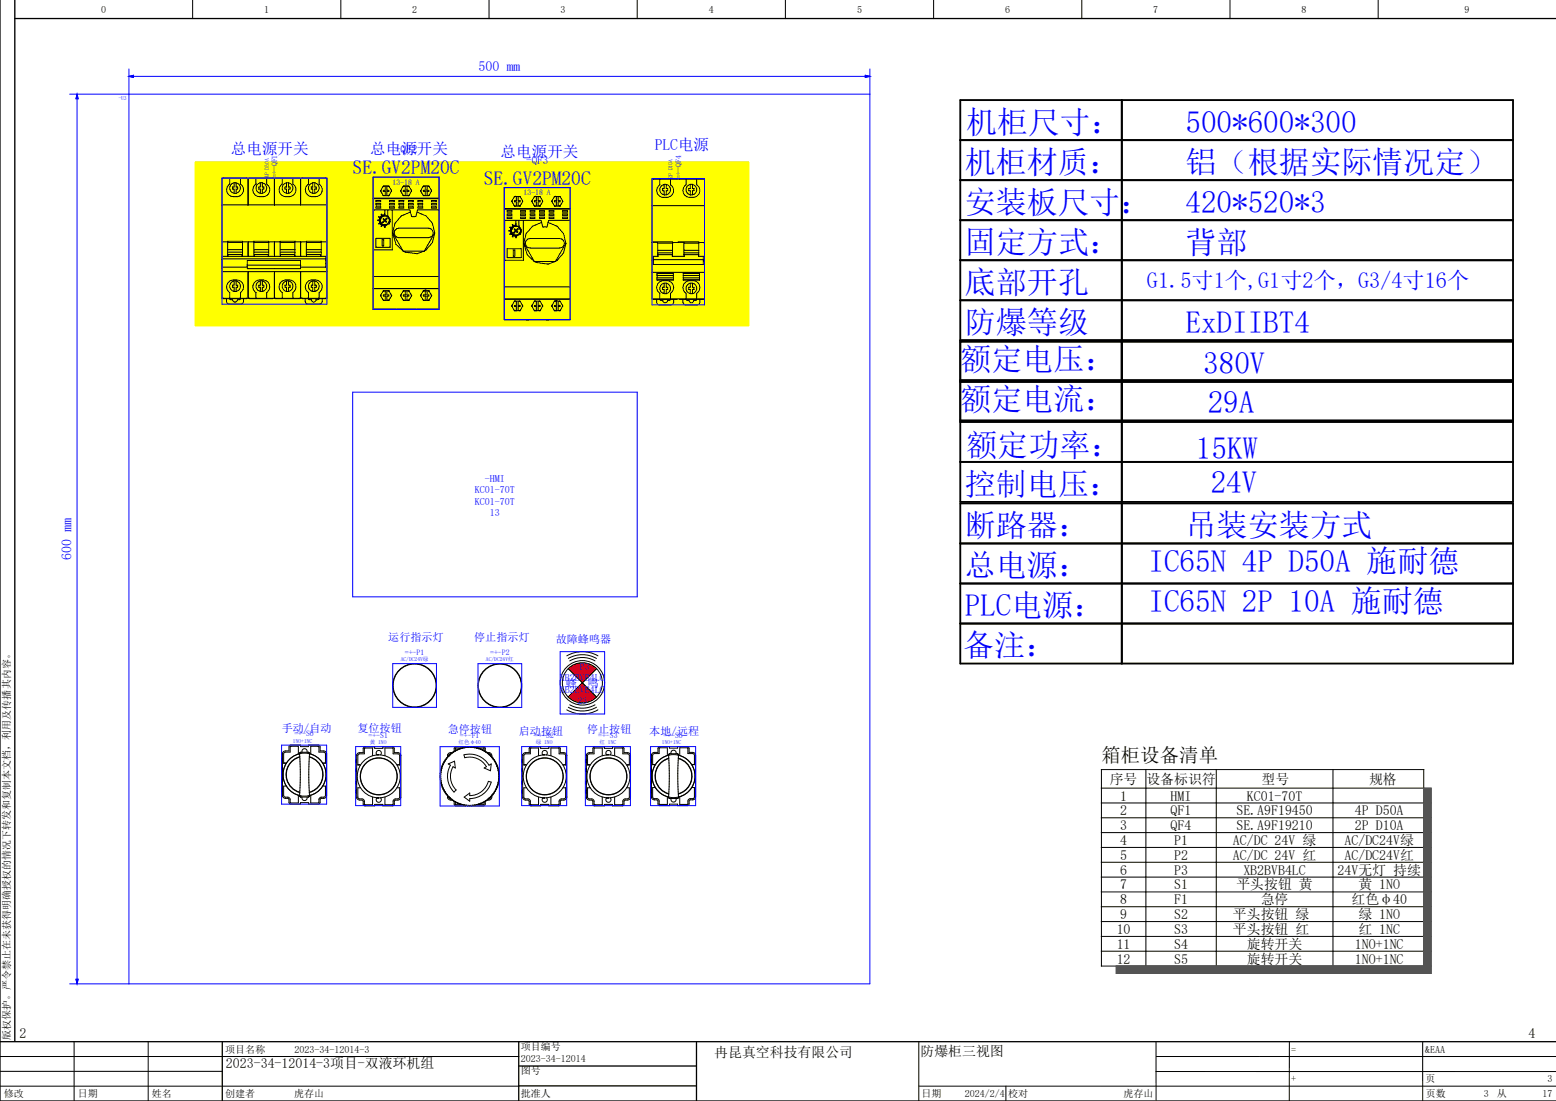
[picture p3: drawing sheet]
<svg xmlns="http://www.w3.org/2000/svg" width="420mm" height="297mm" viewBox="0 0 420 297" stroke-linecap="round" stroke-linejoin="round" font-family="sans-serif">
<g fill="none" stroke="#000" stroke-width=".27">
<path d="M52 0v5M92 0v5M132 0v5M172 0v5M212 0v5M252 0v5M292 0v5M332 0v5M372 0v5M59.9 48.1h28.3v32.3h-28.3zM59.9 55.3h28.3M60.3 48.1h6.3"/>
<path d="M62 48.1v1.6a1.84 1.84 0 0 0-.7 2 1.84 1.84 0 0 0 1.7 1.3 1.97 1.97 0 0 0 2.3-.5 1.97 1.97 0 0 0 .1-2.3l-.5-.5v-1.6M63.2 49.3v1.1h-.4v.6h.4v1.1M63.7 49.3v1.1h.4v.6h-.4v1.1M67 48.1v7.2M67.4 48.1h6.3M69.1 48.1v1.6a1.84 1.84 0 0 0-.8 2 1.84 1.84 0 0 0 1.8 1.3 1.97 1.97 0 0 0 2.2-.5 1.97 1.97 0 0 0 .2-2.3l-.5-.5v-1.6M70.3 49.3v1.1h-.4v.6h.4v1.1M70.8 49.3v1.1h.4v.6h-.4v1.1M74.1 48.1v7.2M74.5 48.1h6.3M76.2 48.1v1.6a1.84 1.84 0 0 0-.8 2 1.84 1.84 0 0 0 1.8 1.3 1.97 1.97 0 0 0 2.2-.5 1.97 1.97 0 0 0 .2-2.3l-.5-.5v-1.6M77.3 49.3v1.1h-.4v.6h.4v1.1"/>
<path d="M77.9 49.3v1.1h.4v.6h-.4v1.1M81.2 48.1v7.2M81.5 48.1h6.4M83.3 48.1v1.6a1.84 1.84 0 0 0-.8 2 1.84 1.84 0 0 0 1.8 1.3 1.97 1.97 0 0 0 2.2-.5 1.97 1.97 0 0 0 .2-2.3l-.6-.5v-1.6M84.4 49.3v1.1h-.4v.6h.4v1.1M85 49.3v1.1h.4v.6h-.4v1.1M100.7 53.6h17.8M100.7 53.5h17.8M100.7 56.6h9.9l.5 1.8h1.1l.5-1.8h5.8M100.8 56.6v10.8h5.1v-10.8M101.5 54.9h1.3v.4h-1.3zM101.5 54.1h1.3v.3h-1.3z"/>
<path d="M101.5 55.8h1.3v.3h-1.3zM102.4 59.4v.1M102.4 59.4h-.4v.1h.4M102.4 59.4h.1M102.4 59.5l.1 .6M102.5 58.8l-.1 .6M102.6 59.5l.6 .9M102.6 58.6l-.3-.2-.1 .2 .3 .2M102.6 58.8l-.1 .1M102.6 58.6l-.1 .2M102.6 59.6l.2 .6 .6 .4M102.8 51.3v.4"/>
<path d="M103.1 58.2l-.5 .4M103.2 58.1l-.1 .1M103.2 58.4l-.6 1 .2-.7 .7-.5h.8l.6 .5M103.2 58.1l-.2-.3h-.1l.2 .4M103.2 58.1h.1M103.3 59.9l.1 .2h-.2zM103.3 58.3h1.1M103.4 52.7l.3 .1M103.5 50.2h1.5l.7 1.3-.7 1.3h-1.5l-.8-1.3zM103.5 52.7l.1 .1M103.5 59l.4 .3 .4-.4 .2 .1-.5 .4 .4 .4-.2 .1-.3-.3-.4 .4-.2-.2 .4-.4-.3-.3zM103.6 50.2h-.1"/>
<path d="M103.7 50.2l-.3 .1M103.8 57.9l-.6 .2M103.8 57.9h.1M103.9 57.9h-.1M103.9 57.9l-1.4 1 .2 1.5M103.9 57.5l-.1 .4M103.9 56.6v1.3M104 50.2v1.1h-.5v.3h.5v1.2M104.5 50.2v1.1h.5v.3h-.5v1.2M104.6 58.4l.6 1M104.7 56.6v1.6l.7 1-.4 1.2M104.7 50.2l.3 .1"/>
<path d="M104.8 50.2h.1M104.9 52.7l-.1 .1M105 52.7h-.1M105 58.8l.2 .6M105 52.7l-.3 .1M105.1 54.9h1.3v.4h-1.3zM105.1 54.1h1.3v.3h-1.3zM105.1 55.8h1.3v.3h-1.3zM105.2 59.4l-.5 .8M105.2 59.4l-.2 .6M105.2 59.8l-1.2 1.1M105.4 59.7l-.4 .7"/>
<path d="M105.6 51.3v.4M107.7 54.9h1.3v.4h-1.3zM107.7 55.8h1.3v.3h-1.3zM107.7 54.1h1.3v.3h-1.3zM108.2 51.3v.4M108.8 52.7l.3 .1M108.9 50.2h1.5l.7 1.3-.7 1.3h-1.5l-.8-1.3zM108.9 52.7l.1 .1M109 50.2l-.1 .1M109.1 50.2l-.3 .1M109.4 50.2v1.1h-.5v.3h.5v1.2M109.9 50.2v1.1h.5v.3h-.5v1.2"/>
<path d="M110.1 50.2l.3 .1M110.2 50.2h.1M110.3 54.9h1.2v.4h-1.2zM110.3 55.8h1.2v.3h-1.2zM110.3 54.1h1.2v.3h-1.2zM110.3 52.7l-.1 .1M110.4 52.7l-.3 .1M110.8 57.2l-2.5 1-1.7 2-.6 2.6M111 51.3v.4M112.6 57.2l2.4 1 1.7 2 .6 2.6M112.8 54.9h1.3v.4h-1.3zM112.8 55.8h1.3v.3h-1.3z"/>
<path d="M112.8 54.1h1.3v.3h-1.3zM113.6 51.3v.4M114.2 52.7l.3 .1M114.3 50.2h1.5l.7 1.3-.7 1.3h-1.5l-.8-1.3zM114.3 52.7l.1 .1M114.4 50.2l-.1 .1M114.5 50.2l-.3 .1M114.8 50.2v1.1h-.5v.3h.5v1.2M115.3 50.2v1.1h.5v.3h-.5v1.2M115.5 50.2l.3 .1M115.6 50.2h.1M115.7 52.7l-.1 .1"/>
<path d="M115.8 52.7h-.1M115.8 52.7l-.3 .1M116.4 51.3v.4M116.5 54.9h1.3v.4h-1.3zM116.5 55.8h1.3v.3h-1.3zM116.5 54.1h1.3v.3h-1.3zM136.1 50.6h17.8v35.6l-17.8 .1zM136.1 56.4h17.8M136.1 56.3h17.8M136.1 59.4h9.9l.5 1.8h1.1l.5-1.8h5.8M136.2 59.4v10.8h5.1v-10.8M136.9 56.9h1.3v.3h-1.3z"/>
<path d="M136.9 57.7h1.3v.4h-1.3zM136.9 58.6h1.3v.3h-1.3zM138.2 54.1v.4M138.8 55.5l.3 .1M138.9 53h1.5l.7 1.3-.7 1.3h-1.5l-.8-1.3zM138.9 55.5l.1 .1M139 53l-.1 .1M139.1 53l-.3 .1M139.3 59.4v1.3M139.4 53v1.1h-.5v.3h.5v1.2M139.9 53v1.1h.5v.3h-.5v1.2M140.1 59.4v1.6l.7 1-.4 1.2"/>
<path d="M140.1 53l.3 .1M140.2 53h.1M140.4 55.5l-.2 .1M140.4 55.5l-.3 .1M140.5 58.6h1.3v.3h-1.3zM140.5 57.7h1.3v.4h-1.3zM140.5 56.9h1.3v.3h-1.3zM141 54.1v.4M143.1 56.9h1.3v.3h-1.3zM143.1 57.7h1.3v.4h-1.3zM143.1 58.6h1.3v.3h-1.3zM143.6 54.1v.4"/>
<path d="M144.2 55.5l.3 .1-.2-.1M144.3 53h1.5l.7 1.3-.7 1.3h-1.5l-.8-1.3zM144.3 53h.2l-.3 .1M144.8 53v1.1h-.5v.3h.5v1.2M145.3 53v1.1h.5v.3h-.5v1.2M145.5 53l.3 .1M145.6 53h.1M145.7 56.9h1.2v.3h-1.2zM145.7 57.7h1.2v.4h-1.2zM145.7 58.6h1.2v.3h-1.2zM145.8 55.5l-.2 .1M145.8 55.5l-.3 .1"/>
<path d="M146.4 54.1v.4M148.2 58.6h1.3v.3h-1.3zM148.2 57.7h1.3v.4h-1.3zM148.2 56.9h1.3v.3h-1.3zM149 54.1v.4M149.6 55.5l.3 .1-.2-.1M149.7 53h1.5l.7 1.3-.7 1.3h-1.5l-.8-1.3zM149.7 53.1l.1-.1-.2 .1M150.2 53v1.1h-.5v.3h.5v1.2M150.7 53v1.1h.5v.3h-.5v1.2M150.9 53l.3 .1M151 53h.1"/>
<path d="M151.1 55.5l-.1 .1M151.2 55.5l-.3 .1M151.8 54.1v.4M151.9 58.6h1.3v.3h-1.3zM151.9 57.7h1.3v.4h-1.3zM151.9 56.9h1.3v.3h-1.3zM176 48.3h14.2v32.3h-14.2zM176 55.5h14.2M176.4 48.3h6.3M178.1 48.3v1.6a1.84 1.84 0 0 0-.8 2 1.84 1.84 0 0 0 1.8 1.3 1.97 1.97 0 0 0 2.2-.5 1.97 1.97 0 0 0 .2-2.3l-.5-.5v-1.6M179.2 49.8v1.1h-.4v.6h.4v1.1M179.8 49.8v1.1h.4v.6h-.4v1.1"/>
<path d="M183.5 48.3h6.3M185.2 48.3v1.6a1.84 1.84 0 0 0-.8 2 1.84 1.84 0 0 0 1.8 1.3 1.97 1.97 0 0 0 2.2-.5 1.97 1.97 0 0 0 .2-2.3l-.5-.5v-1.6M186.3 49.8v1.1h-.4v.6h.4v1.1M186.9 49.8v1.1h.4v.6h-.4v1.1M59.9 73.3h28.3M59.9 70.1h.1M59.9 65.2h1.6M59.9 69.2h28v2.9h-6.8M59.9 69.8h28M59.9 72.1h6.8M61.5 69.2v-4.1h4v4.1M61.5 65.4h4"/>
<path d="M61.5 68h4M61.5 67.4h4M61.5 69.2v-.5h3.8v.5M63.2 75.8v1.1h-.4v.6h.4v1.1M63.7 75.8v1.1h.4v.6h-.4v1.1M65.5 65.2h3M66.7 70.3h14.4v2.2h-14.4zM66.7 71.5h14.4M67 65.2v4M67 72.5h.1M67 73.3v7.1M68.5 69.2v-4.1h4v4.1"/>
<path d="M68.5 65.4h4M68.5 68h4M68.5 67.4h4M68.6 69.2v-.5h3.8v.5M70.3 75.8v1.1h-.4v.6h.4v1.1M70.8 75.8v1.1h.4v.6h-.4v1.1M72.5 65.2h3.1M74.1 65.2v4M74.1 72.5h.1M74.1 73.3v7.1M75.6 69.2v-4.1h4v4.1M75.6 65.4h4"/>
<path d="M75.6 68h4M75.6 67.4h4M75.7 69.2v-.5h3.8v.5M77.3 75.8v1.1h-.4v.6h.4v1.1M77.9 75.8v1.1h.4v.6h-.4v1.1M79.6 65.2h3.1M81.2 65.2v4M81.2 73.3v7.1M82.7 69.2v-4.1h4v4.1M82.7 65.4h4M82.7 68h4M82.7 67.4h4"/>
<path d="M82.8 69.2v-.5h3.7v.5M84.4 75.8v1.1h-.4v.6h.4v1.1M85 75.8v1.1h.4v.6h-.4v1.1M86.7 65.2h1.5M87.9 70.1h.3M100.7 77.9h17.8M100.7 77.8h17.8M100.7 74.6h17.8M101.5 64.3h3.8v2.4h-3.8zM102.5 60.1l-.3 .2 .1 .2 .3-.2M102.5 60.1l.1 .1M102.6 60.2h.1"/>
<path d="M102.6 60.2v.1M102.6 60.3l.1 .1M102.6 60.3l.5 .4M102.7 60.3l.2 .2M102.7 60.4l.4 .3M102.8 60.4l1.3 .4M102.8 79.6v.3M103.1 60.7l-.2 .3 .1 .1 .2-.3M103.1 60.7l.1 .1M103.1 64.7h.5v1.6h-.5zM103.2 60.8l.6 .1M103.3 60.6h1.1"/>
<path d="M103.5 78.4h1.5l.7 1.3-.7 1.3h-1.5l-.8-1.3zM103.6 60.7h.6M103.6 78.4l-.1 .1M103.7 78.4l-.3 .2M103.8 60.9v.4h.2v-.4M103.8 60.9h.2M104 78.4v1.2h-.5v.3h.5v1.1M104.5 78.4v1.2h.5v.3h-.5v1.1M104.7 78.4l.3 .2M104.8 78.4l.1 .1M105 60.4l-1 .5M105.6 79.6v.3"/>
<path d="M106 62.8l.9 3.1 1.9 1.8M106 62.8l2.8 4.9M106.6 62.2l.4-.5 .7-.2h8a1.28 1.28 0 0 1 1.2 1.3 1.28 1.28 0 0 1-1.2 1.3h-8a1.28 1.28 0 0 1-1.1-1.9zM108.2 79.6v.3M108.8 67.7l.6 .3 3.2 .4 1.9-.7M108.8 67.7h5.7M108.9 78.4h1.5l.7 1.3-.7 1.3h-1.5l-.8-1.3zM109 78.4l-.1 .1M109.1 78.4l-.3 .2M109.4 78.4v1.2h-.5v.3h.5v1.1M109.9 78.4v1.2h.5v.3h-.5v1.1M110.1 78.4l.3 .2"/>
<path d="M110.2 78.4l.1 .1M111 79.6v.3M113.6 79.6v.3M114.3 78.4h1.5l.7 1.3-.7 1.3h-1.5l-.8-1.3zM114.4 78.4l-.1 .1M114.5 78.4l-.3 .2M114.8 78.4v1.2h-.5v.3h.5v1.1M115 78.2l-.7 .2M115.3 78.4v1.2h.5v.3h-.5v1.1M115.5 78.4l.3 .2M115.6 78.4l.1 .1M116.4 79.6v.3"/>
<path d="M117.3 62.8l-2.8 4.9M117.3 62.8l-.6 2.6-1.7 2-.5 .3M136.1 77.4h17.8M136.9 67.1h3.8v2.4h-3.8zM137.8 62.2h-.4v.1h.4M137.8 62.2v.1M137.8 62.3l.1 .6M137.8 62v.2M137.9 62.9l-.3 .2 .1 .2 .3-.2M137.9 61.6l-.1 .6M137.9 61.6v.2M137.9 62.9l.1 .1"/>
<path d="M138 61.5l-.1 .1M138 63v.1M138 62.3l.6 .9M138 61.4l-.3-.2-.1 .2 .3 .2M138 61.6l.1 1.6M138 61.4v.1M138 63.1l.5 .4M138 62.4l.2 .6 .6 .4M138.1 63.1l.2 .2M138.2 63.2l1.3 .4M138.5 61l-.5 .4M138.5 63.5l-.2 .3 .1 .1 .2-.3"/>
<path d="M138.5 63.5l.1 .1M138.5 61h.1M138.5 67.5h.5v1.6h-.5zM138.6 60.9l-.1 .1M138.6 61.2l-.6 1 .2-.7 .7-.5h.8l.6 .5M138.6 60.9l-.2-.3h-.1l.2 .4M138.6 60.9h.1M138.6 63.6l.6 .1M138.7 62.7l.1 .2h-.2zM138.7 63.4h1.1M138.7 61.1h1.1M138.8 61.9l.1-.1 .4 .3 .4-.4 .2 .1-.5 .4 .4 .4-.2 .1-.3-.3-.4 .4-.2-.2 .4-.4z"/>
<path d="M139 63.5h.6M139.2 63.7v.4h.2v-.4M139.2 60.7l-.6 .2M139.2 63.7h.1M139.2 60.7h.1M139.3 60.7h-.1M139.3 63.7h.1M139.3 60.7l-1.4 .9M139.3 60.3l-.1 .4M139.3 60.7h.1M139.4 63.7h-.1M140 61.2l.6 1"/>
<path d="M140.4 61.6l.2 .6M140.4 63.2l-1 .5M140.6 62.2l-.5 .8M140.6 62.2l-.2 .6M140.6 62.6l-1.2 1.1M140.8 62.5l-.4 .7M141.4 65.6l.9 3.1 1.9 1.8M141.4 65.6l2.8 4.9M142.4 64.5l.7-.2h8a1.28 1.28 0 0 1 1.2 1.3 1.28 1.28 0 0 1-1.2 1.3h-8a1.28 1.28 0 0 1-1.3-.9 1.28 1.28 0 0 1 .6-1.5zM144.2 70.5l.6 .3 3.2 .4 1.9-.7M144.2 70.5h5.7M146.2 60l-2.5 1-1.7 2-.6 2.6"/>
<path d="M148 60l2.4 1 1.7 2 .6 2.6M152.7 65.6l-2.8 4.9M152.7 65.6l-.6 2.6-1.7 2-.5 .3M176 65.3h5.5v3.9M176 65.4h1.5v3.8M176 70.3h.3M176 73.5h14.2M176.3 70h13.5M177.3 75.5h4.4M177.3 73.7h4.4v1.9h-4.4zM177.3 74.3h4.4M177.3 75h4.4"/>
<path d="M177.3 73.8h4.4M177.5 65.6h4M177.5 67.5h4M177.5 68.2h4M177.6 68.7v.5h-1.3v2.2h13.5v-2.2h-1.3v-.5M179.2 76.4v1.1h-.4v.6h.4v1.1M179.8 76.4v1.1h.4v.6h-.4v1.1M181.5 68.7v.5h3.2v-.5M181.5 65.4l7.1-.1v3.9M181.5 68.7h-4M183.1 65.4h1.5v3.8M184.4 75.5h4.4"/>
<path d="M184.4 73.7h4.4v1.9h-4.4zM184.4 74.3h4.4M184.4 75h4.4M184.4 73.8h4.4M184.6 65.6h4M184.6 67.5h4M184.6 68.2h4M186.3 76.4v1.1h-.4v.6h.4v1.1M186.9 76.4v1.1h.4v.6h-.4v1.1M188.6 68.7h-4M188.6 65.4h1.6M189.8 70.3h.4"/>
<path d="M60.3 80.4h6.3M61.1 80.6v.6a.8 .8 0 0 0 .8 .8h3a.8 .8 0 0 0 .8-.8v-.6M62 80.6l.2 .2h.6a.64 .64 0 0 0 .6 .7 .64 .64 0 0 0 .7-.7h.6l.2-.2M62 80.4v-1.5a1.84 1.84 0 0 1-.7-2.1 1.84 1.84 0 0 1 1.7-1.3 1.97 1.97 0 0 1 2.3 .7 1.97 1.97 0 0 1 0 2.4l-.4 .3v1.5M67.4 80.4h6.3M69.1 80.4v-1.5a1.84 1.84 0 0 1-.8-2.1 1.84 1.84 0 0 1 1.8-1.3 1.97 1.97 0 0 1 2.3 .7 1.97 1.97 0 0 1 0 2.4l-.4 .3v1.5M74.5 80.4h6.3M76.2 80.4v-1.5a1.84 1.84 0 0 1-.8-2.1 1.84 1.84 0 0 1 1.8-1.3 1.97 1.97 0 0 1 2.3 .7 1.97 1.97 0 0 1-.1 2.4l-.3 .3v1.5M81.5 80.4h6.4M82.4 80.6v.6a.8 .8 0 0 0 .8 .8h3a.8 .8 0 0 0 .8-.8v-.6M83.2 80.6l.2 .2h.6a.64 .64 0 0 0 .7 .7 .64 .64 0 0 0 .6-.7h.6l.3-.2M83.3 80.4v-1.5a1.84 1.84 0 0 1-.8-2.1 1.84 1.84 0 0 1 1.8-1.3 1.97 1.97 0 0 1 2.2 .7 1.97 1.97 0 0 1 0 2.4l-.4 .3v1.5"/>
<path d="M100.7 83.4h17.8M103.4 80.9l.3 .1M103.5 81h.1M105 80.9l-.2 .1M105 80.9l-.3 .1M106.6 83.5h-5.9v-35.7h17.8v35.7h-5.9M106.6 83.4h.6M107.2 83.5h4.8M108.8 80.9l.3 .1M108.9 81h.1M110.4 80.9l-.2 .1M110.4 80.9l-.3 .1"/>
<path d="M112 83.4h.6M114.2 80.9l.3 .1M114.3 81h.1M115.7 81h-.1M115.8 80.9l-.3 .1M136.1 80.6h17.8M136.1 80.7h17.8M138.2 82.4v.3M138.8 83.7l.3 .1M138.9 81.2h1.5l.7 1.3-.7 1.3h-1.5l-.8-1.3zM138.9 81.3h.1M138.9 83.8h.1"/>
<path d="M139 81.2l-.1 .1M139.1 81.2l-.3 .2M139.4 81.2v1.2h-.5v.3h.5v1.1M139.9 81.2v1.2h.5v.3h-.5v1.1M140.1 81.2l.3 .2M140.2 81.2l.1 .1M140.3 83.8h-.1M140.4 83.7l-.1 .1M140.4 83.7l-.3 .1M141 82.4v.3M142 86.2h.6M143.6 82.4v.3"/>
<path d="M144.2 83.7l.3 .1h-.2M144.3 81.2h1.5l.7 1.3-.7 1.3h-1.5l-.8-1.3zM144.3 81.3h.1M144.3 81.3l.2-.1-.3 .2M144.8 81.2v1.2h-.5v.3h.5v1.1M145.3 81.2v1.2h.5v.3h-.5v1.1M145.5 81.2l.3 .2M145.6 81.2l.1 .1M145.7 83.8h-.1M145.8 83.7l-.1 .1M145.8 83.7l-.3 .1M146.4 82.4v.3"/>
<path d="M147.4 86.2h.6M149 82.4v.3M149.6 83.7l.3 .1h-.2M149.7 81.2h1.5l.7 1.3-.7 1.3h-1.5l-.8-1.3zM149.7 81.3l.2-.1-.3 .2M150.2 81.2v1.2h-.5v.3h.5v1.1M150.4 81l-.7 .2M150.7 81.2v1.2h.5v.3h-.5v1.1M150.9 81.2l.3 .2M151 81.2l.1 .1M151.1 83.8h-.1M151.2 83.7l-.1 .1"/>
<path d="M151.2 83.7l-.3 .1M151.8 82.4v.3M176.4 80.6h6.3M177.2 80.8v.6a.8 .8 0 0 0 .8 .8h3a.8 .8 0 0 0 .8-.8v-.6M178.1 80.8l.2 .2h.6a.64 .64 0 0 0 .6 .7 .64 .64 0 0 0 .7-.7h.6l.2-.2M178.1 80.6v-1.5a1.84 1.84 0 0 1-.8-2.1 1.84 1.84 0 0 1 1.8-1.3 1.97 1.97 0 0 1 2.3 .7 1.97 1.97 0 0 1 0 2.4l-.4 .3v1.5M183.5 80.6h6.3M184.3 80.8v.6a.8 .8 0 0 0 .8 .8h3a.8 .8 0 0 0 .8-.8v-.6M185.1 80.8l.3 .2h.6a.64 .64 0 0 0 .6 .7 .64 .64 0 0 0 .7-.7h.6l.2-.2M185.2 80.6v-1.5a1.84 1.84 0 0 1-.8-2.1 1.84 1.84 0 0 1 1.8-1.3 1.97 1.97 0 0 1 2.3 .7 1.97 1.97 0 0 1-.1 2.4l-.3 .3v1.5M153 176.9a8.4 8.4 0 0 1 8.4 0M153.4 177.6a7.6 7.6 0 0 1 7.6 0"/>
<path d="M153.8 178.3a6.8 6.8 0 0 1 6.8 0M153 191.5a8.4 8.4 0 0 0 8.4 0M153.4 180.4l7.6 7.6M153.4 190.8a7.6 7.6 0 0 0 7.6 0M153.8 190.1a6.8 6.8 0 0 0 6.8 0M161 180.4l-7.6 7.6M76.2 207h-.2v.6h.2M76.2 204.5h-.2v.6h.2M76.2 210.4h-.2v.6h.2M76.2 212.8h-.2v.6h.2M76.2 204.4v.8M76.2 206.9v.8"/>
<path d="M76.2 210.3v.8M76.2 212.7v.8M76.2 203.1v.2M76.2 214.6v.2M76.2 214.8h.1M76.2 203.1h.1M76.5 202.8l.5-.2h1l.1-1.4 .4-.2h2.6v.4h2.2v-.4h2.6l.4 .2 .1 1.4h1a.8 .8 0 0 1 .8 .8v11.2a.8 .8 0 0 1-.8 .8l-1 .1-.1 1.2-.4 .2h-2.6v-.4h-2.2v.4h-2.6l-.4-.2-.1-1.2-.3-.1a1.11 1.11 0 0 1-1.4-.5l-.1-11.5zM76.6 205.9h.7M76.6 205.9h.6M76.9 205.8v.1M77.3 212h-.7v2.6l.2 .4 1.3 .2 .3 1.4h2.1v-2.1M77.7 206.7h.1"/>
<path d="M79.9 204.5l.1 .1M80.5 203.4v-2.1l-2.1 .1-.1 1.5h-1.3l-.4 .2v2.8M80.9 203.3a5.8 5.8 0 0 0-4.5 5.7 5.8 5.8 0 0 0 4.5 5.6M80.9 214.6h.1M80.9 214.6l.1 .3M80.9 203.3l.2 5.7-.2 5.6M80.9 203.3h.1M80.9 203.2v.1M80.9 203.1v.1M80.9 204.1a5 5 0 0 0-3.7 4.9 5 5 0 0 0 3.7 4.8M80.9 204.2a4.9 4.9 0 0 0-3.6 4.8 4.9 4.9 0 0 0 3.6 4.7M80.9 203.1h.1"/>
<path d="M81 203l-.1 .1M81 214.9l.1 .1M81.1 203h-.1M81.1 215h.1M81.2 202.9l-.1 .1M81.2 215h.1M81.2 202.9h2l.3 .2M81.2 202.9h.1M81.6 215a.7 .7 0 0 0 .6 1 .7 .7 0 0 0 .7-1M81.6 202.9a.7 .7 0 0 1 .6-.9 .7 .7 0 0 1 .7 .9M83.2 215h-2M83.3 215h-.1"/>
<path d="M83.5 203.3h.1M83.5 203.1h.1M83.5 204.2a4.9 4.9 0 0 1 3.6 4.8 4.9 4.9 0 0 1-3.6 4.7M83.5 204.1a5 5 0 0 1 3.7 4.9 5 5 0 0 1-3.7 4.8M83.5 203.1v.1M83.5 214.6h.1M83.5 214.7l-.2 .3M83.5 203.2v.1M83.5 214.7h.1M83.5 203.3a5.8 5.8 0 0 1 4.5 5.7 5.8 5.8 0 0 1-4.5 5.6M83.5 203.3l-.2 5.7 .2 5.6M83.5 214.6v.1"/>
<path d="M83.9 203.4v-2.1l2.1 .1 .1 1.5h1.5l.2 .5v2.5h-.7M87.1 212h.7v2.6l-.2 .4-1.3 .2-.3 1.4h-2.1v-2.1M87.2 205.9h.6M96.2 205h-.2v.6h.2M96.2 207.4h-.2v.6h.2M96.2 210.8h-.2v.6h.2M96.2 213.2h-.2v.6h.2M96.3 204.9v.8M96.3 207.3v.8M96.3 210.7v.8M96.3 213.1v.8M96.3 215.2h.1"/>
<path d="M96.3 203.6h.1M96.3 203.6v.1M96.3 215.1v.1M96.5 203.3l.6-.3h.9l.1-1.3 .4-.2h2.6v.4h2.2v-.4h2.7l.4 .2v1.3h1a.8 .8 0 0 1 .8 .8v11.2a.8 .8 0 0 1-.8 .8l-.9 .2-.1 1.2-.4 .2h-2.7v-.4h-2.2v.4h-2.6l-.4-.2-.1-1.2-.3-.2a1.11 1.11 0 0 1-1.4-.5v-11.5zM96.6 206.3h.6M96.9 206.3h.1M97.3 212.5h-.7v2.5l.2 .4 1.4 .3 .2 1.3 2.2 .1v-2.1M100.6 203.9v-2.1h-2.2v1.5l-1.6 .1-.2 .4v2.5h.7M101.7 203.6h.5M101.8 203.6a.65 .65 0 0 1-.3-.8 .65 .65 0 0 1 .8-.4 .7 .7 0 0 1 .6 .5 .7 .7 0 0 1-.2 .7M102.2 215.2l-.5 .1M102.7 215.2a.7 .7 0 0 1 0 1 .7 .7 0 0 1-1 0 .7 .7 0 0 1 .1-1"/>
<path d="M103.9 203.9v-2.1h2.2v1.5l1.5 .1 .3 .4v2.5h-.8M107.1 212.5h.8v2.5l-.3 .4-1.3 .3-.2 1.3-2.2 .1v-2.1M107.3 206.3h.5M118.9 209.4l.1 .6M118.9 209.4l-.1 .3 .2 .3M119 210v.5M119 208.9l-.1 .5M119 208.9l-.2 .2 .1 .3M119 210l-.2 .3 .2 .2M119 210.5l.1 .6M119 208.3v.6M119 210.5l-.1 .3 .2 .3"/>
<path d="M119 208.3l-.2 .3 .2 .3M119.1 211.1l.2 .5M119.1 207.8l-.1 .5M119.1 211.1l-.1 .3 .3 .2M119.1 207.8l-.2 .2 .1 .3M119.3 211.6l.1 .5M119.3 207.3l-.2 .5M119.3 211.6l-.1 .3 .2 .2M119.3 207.3l-.3 .2 .1 .3M119.4 212.1l.2 .5M119.4 206.7l-.1 .6M119.4 212.1v.3l.2 .2"/>
<path d="M119.4 206.7l-.2 .3 .1 .3M119.6 212.6l.3 .5M119.6 206.2l-.2 .5M119.6 212.6v.3l.3 .2M119.6 206.2l-.2 .2v.3M119.9 213.1l.2 .5M119.9 205.7l-.3 .5M119.9 213.1v.3l.2 .2M119.9 205.7l-.3 .2v.3M120.1 213.6l.3 .4M120.1 205.3l-.2 .4M120.1 213.6l.1 .3 .2 .1"/>
<path d="M120.1 205.3l-.2 .1v.3M120.4 214l.4 .5M120.4 204.8l-.3 .5M120.4 214l.1 .3 .3 .2M120.4 204.8l-.2 .2-.1 .3M120.8 214.5l.3 .4M120.8 204.4l-.4 .4M120.8 214.5v.3l.3 .1M120.8 204.4l-.3 .1-.1 .3M120.8 214.8v.2a.88 .88 0 0 0 1.2 .8M120.8 215.2h.1M120.8 203.6h.1"/>
<path d="M120.8 203.6v.1M120.8 215.1v.1M121 206.1l1.7-.8 .2 1.9-.6-.4a5.2 5.2 0 0 0 .8 6.3l-.6 .6a6 6 0 0 1-.9-7.3zM121.1 215.1l.4 .2M121.1 203.8v.2M121.1 204h.1M121.1 214.9h.1M121.1 214.9l.4 .4M121.1 204l-.3 .4M121.1 204l-.3 .1v.3M121.1 214.9v.2M121.2 215.1l.4 .4"/>
<path d="M121.5 215.3l.5 .3M121.5 203.6l-.4 .4M121.5 215.3l.1 .3h.4M121.5 203.6l-.4 .2M121.6 203.3l-.4 .4M122 215.6l.4 .3M122 203.2l-.5 .4M122 203.2l-.4 .1-.1 .3M122 215.6v.2M122 215.8l.4 .1M122 203a.91 .91 0 0 0-1.2 1.1M122 203v.2"/>
<path d="M122.4 215.9l.5 .3M122.4 202.9l-.4 .3M122.4 215.9l.2 .3h.3M122.4 202.9l-.4 .1M122.6 216.2v.7l.2 .4 2.9 .1M122.9 216.2l.5 .3M122.9 202.6l-.5 .3M122.9 216.2l.1 .3h.4M122.9 202.6h-.3l-.2 .3M122.9 216.4l.1 .6 1.5 .1M123.4 216.5l.5 .2M123.4 202.4l-.5 .2"/>
<path d="M123.4 216.5l.1 .2h.4M123.4 202.4h-.4l-.1 .2M123.9 216.7l.5 .2M123.9 202.2l-.5 .2M123.9 216.7l.2 .2h.3M123.9 202.2l-.4-.1-.1 .3M124.4 216.9l.5 .1M124.4 202l-.5 .2M124.4 216.9l.2 .2 .3-.1M124.4 202l-.3-.1-.2 .3M124.5 201.8h-1.5l-.1 .7M124.8 217.1h.1"/>
<path d="M124.8 201.8h.1M124.9 217l.5 .1M124.9 201.8l-.5 .2M124.9 217l.2 .2 .3-.1M124.9 201.8l-.3-.1-.2 .3M125.2 203.6a6 6 0 0 1 6.8 2.8l.6-.3-.2 1.8-1.7-.7 .6-.4a5.2 5.2 0 0 0-5.9-2.4zM125.3 215l1.5-1.1v.7a5.2 5.2 0 0 0 5-3.8l.8 .2a6 6 0 0 1-5.8 4.4v.7zM125.4 217.1l.6 .1M125.4 201.7l-.5 .1M125.4 217.1l.3 .2 .3-.1M125.4 201.7l-.3-.1-.2 .2M125.7 201.5h-2.9l-.2 .4v.7"/>
<path d="M125.7 201.5h.1M125.7 217.3v.1M126 217.2l.5 .1M126 201.6l-.6 .1M126 217.2l.2 .2 .3-.1M126 201.6l-.3-.1-.3 .2M126.5 217.3h.6M126.5 201.6h.6M126.5 201.6h-.5M126.5 217.3l.3 .1 .3-.1M126.5 201.6l.3-.2 .3 .2M126.5 201.6l-.3-.2-.2 .2"/>
<path d="M127.1 201.6h.5M127.1 201.6l.2-.2 .3 .2M127.6 217.2l-.5 .1M127.6 201.6l.6 .1M127.6 217.2l-.3 .2-.2-.1M127.6 201.6l.3-.1 .3 .2M127.9 201.5h2.9l.2 .4v.7M127.9 201.5h.1M127.9 217.3v.1M128.2 217.1l-.6 .1M128.2 201.7l.5 .1M128.2 217.1l-.3 .2-.3-.1"/>
<path d="M128.2 201.7l.3-.1 .2 .2M128.7 217.1h.1M128.7 201.8h.1M128.7 217l-.5 .1M128.7 201.8l.5 .2M128.7 217l-.2 .2-.3-.1M128.7 217l.4 .1M129.1 201.8h-.4M129.1 201.8l.1 .2M129.1 201.8h1.5l.1 .7M129.2 216.9l-.5 .1M129.2 202l.5 .2"/>
<path d="M129.2 202l.3-.1 .2 .3M129.2 216.9l-.1 .2M129.7 216.7l-.5 .2M129.7 202.2l.5 .2M129.7 216.7l-.2 .2h-.3M129.7 202.2l.3-.1 .2 .3M130.2 216.5l-.5 .2M130.2 202.4l.5 .2M130.2 216.5l-.2 .2h-.3M130.2 202.4h.3l.2 .2M130.7 216.4l-.1 .6-1.5 .1M130.7 216.2l-.5 .3"/>
<path d="M130.7 202.6l.5 .3M130.7 216.2l-.2 .3h-.3M130.7 202.6h.3l.2 .3M131 216.2v.7l-.2 .4-2.9 .1M131.2 215.9l-.5 .3M131.2 202.9l.4 .3M131.2 215.9l-.2 .3h-.3M131.2 202.9l.4 .1M131.6 215.8l-.4 .1M131.6 203a.91 .91 0 0 1 1.2 1.1M131.6 203v.2M131.6 215.6l-.4 .3"/>
<path d="M131.6 203.2l.4 .4M131.6 203.2l.3 .1 .1 .3M131.6 215.6v.2M132 203.3l.4 .4M132 215.3l-.4 .3M132 203.6l.4 .4M132 215.3l-.1 .3h-.3M132 203.6l.3 .1 .1 .3M132.4 215.1l-.4 .4M132.4 214.9l-.4 .4M132.4 204l.4 .4M132.4 214.9l-.1 .3-.3 .1"/>
<path d="M132.4 204l.3 .1 .1 .3M132.4 203.9v.1M132.4 214.9v.1M132.8 214.8v.2a.88 .88 0 0 1-1.2 .8M132.8 214.5l-.4 .4M132.8 204.4l.3 .4M132.8 214.5l-.1 .3-.3 .1M132.8 204.4l.3 .1v.3M133.1 214l-.3 .5M133.1 204.8l.3 .5M133.1 214v.3l-.3 .2M133.1 204.8l.3 .2v.3"/>
<path d="M133.4 213.6l-.3 .4M133.4 205.3l.3 .4M133.4 213.6v.3l-.3 .1M133.4 205.3l.3 .1v.3M133.7 213.1l-.3 .5M133.7 205.7l.3 .5M133.7 213.1v.3l-.3 .2M133.7 205.7l.3 .2v.3M134 212.6l-.3 .5M134 206.2l.2 .5M134 212.6v.3l-.3 .2M134 206.2l.2 .2v.3"/>
<path d="M134.2 212.1l-.2 .5M134.2 206.7l.1 .6M134.2 212.1v.3l-.2 .2M134.2 206.7l.2 .3-.1 .3M134.3 211.6l-.1 .5M134.3 207.3l.2 .5M134.3 211.6l.1 .3-.2 .2M134.3 207.3l.3 .2-.1 .3M134.5 211.1l-.2 .5M134.5 207.8l.1 .5M134.5 211.1l.1 .3-.3 .2M134.5 207.8l.2 .2-.1 .3"/>
<path d="M134.6 210.5l-.1 .6M134.6 208.3v.6M134.6 210.5l.1 .3-.2 .3M134.6 208.3l.1 .3-.1 .3M134.6 210v.5M134.6 208.9v.5M134.6 208.9l.2 .2-.2 .3M134.6 210l.1 .3-.1 .2M134.6 209.4l.2 .3-.2 .3M134.6 209.4v.6M141 205h-.2v.6h.2M141 210.8h-.2v.6h.2"/>
<path d="M141 213.2h-.2v.6h.2M141 207.4h-.2v.6h.2M141.1 204.9v.8M141.1 210.7v.8M141.1 213.1v.8M141.1 207.3v.8M141.1 215.2h.1M141.1 203.6h.1M141.1 203.6v.1M141.1 215.1v.1M141.3 203.3l.6-.3h.9l.1-1.3 .4-.2h2.6v.4h2.2v-.4h2.7l.4 .2v1.3h1a.8 .8 0 0 1 .8 .8v11.2a.8 .8 0 0 1-.8 .8l-.9 .2-.1 1.2-.4 .2h-2.7v-.4h-2.2v.4h-2.6l-.4-.2-.1-1.2-.3-.2a1.11 1.11 0 0 1-1.4-.5v-11.5zM141.4 206.3h.6"/>
<path d="M141.7 206.3h.1M142.1 212.5h-.7v2.5l.2 .4 1.4 .3 .2 1.3 2.2 .1v-2.1M145.4 203.9v-2.1h-2.2v1.5l-1.6 .1-.2 .4v2.5h.7M146.5 203.6h.5M146.6 203.6a.65 .65 0 0 1-.2-.8 .65 .65 0 0 1 .7-.4 .7 .7 0 0 1 .6 .5 .7 .7 0 0 1-.2 .7M147 215.2l-.5 .1M147.5 215.2a.7 .7 0 0 1 0 1 .7 .7 0 0 1-1 0 .7 .7 0 0 1 .1-1M148.7 203.9v-2.1h2.2v1.5h1.3l.4 .3 .1 2.7M151.9 212.5h.8v2.5l-.3 .4-1.3 .3-.2 1.3-2.2 .1v-2.1M151.9 206.3h.8M152.1 206.3h.5M158.2 205h-.2v.6h.2"/>
<path d="M158.2 210.8h-.2v.6h.2M158.2 213.2h-.2v.6h.2M158.2 207.4h-.2v.6h.2M158.3 204.9v.8M158.3 210.7v.8M158.3 213.1v.8M158.3 207.3v.8M158.3 215.2h.1M158.3 203.6h.1M158.3 203.6v.1M158.3 215.1v.1M158.5 203.3l.6-.3h.9l.1-1.3 .4-.2h2.6v.4h2.2v-.4h2.7l.4 .2v1.3h1a.8 .8 0 0 1 .8 .8v11.2a.8 .8 0 0 1-.8 .8l-.9 .2-.1 1.2-.4 .2h-2.7v-.4h-2.2v.4h-2.6l-.4-.2-.1-1.2-.3-.2a1.11 1.11 0 0 1-1.4-.5v-11.5z"/>
<path d="M158.6 206.3h.6M158.9 206.3h.1M159.3 212.5h-.7v2.5l.2 .4 1.4 .3 .2 1.3 2.2 .1v-2.1M162.6 203.9v-2.1h-2.2v1.5l-1.6 .1-.2 .4v2.5h.7M163.7 203.6h.5M163.8 203.6a.65 .65 0 0 1-.2-.8 .65 .65 0 0 1 .7-.4 .7 .7 0 0 1 .6 .5 .7 .7 0 0 1-.2 .7M164.2 215.2l-.5 .1M164.7 215.2a.7 .7 0 0 1 0 1 .7 .7 0 0 1-1 0 .7 .7 0 0 1 .1-1M165.9 203.9v-2.1h2.2v1.5h1.3l.4 .3 .1 2.7M169.1 212.5h.8v2.5l-.3 .4-1.3 .3-.2 1.3-2.2 .1v-2.1M169.1 206.3h.8M169.3 206.3h.5"/>
<path d="M175.8 204.9h-.2v.6h.2M175.8 210.8h-.2v.6h.2M175.8 213.2h-.2v.6h.2M175.8 207.4h-.2v.6h.2M175.8 204.8v.8M175.8 207.3v.8M175.8 210.7v.8M175.8 213.1v.8M175.8 203.5v.2M175.8 215v.2M175.8 215.2h.1M175.8 203.5h.1"/>
<path d="M176.2 206.3h.7M176.2 206.3h.6M176.5 206.2v.1M176.9 212.4h-.7v2.6l.2 .4 1.3 .2 .3 1.4h2.1v-2.1M177.3 207.1h.1M179.5 204.9l.1 .1M180.1 203.8v-2.1l-2.1 .1-.1 1.5h-1.3l-.4 .2v2.8M180.5 203.7a5.8 5.8 0 0 0-4.5 5.7 5.8 5.8 0 0 0 4.5 5.6M180.5 215h.1M180.5 215l.1 .3M180.5 203.7l.2 5.7-.2 5.6M180.5 203.7h.1"/>
<path d="M180.5 203.6v.1M180.5 203.5v.1M180.5 204.5a5 5 0 0 0-3.7 4.9 5 5 0 0 0 3.7 4.8M180.5 204.6a4.9 4.9 0 0 0-3.6 4.8 4.9 4.9 0 0 0 3.6 4.7M180.5 203.5h.1M180.6 203.4l-.1 .1M180.6 215.3l.1 .1M180.7 203.4h-.1M180.7 215.4h.1M180.8 203.3l-.1 .1M180.8 215.4h.1M180.8 203.3h2"/>
<path d="M180.8 203.3h.1M181.2 215.4a.7 .7 0 0 0 .6 1 .7 .7 0 0 0 .7-1M181.2 203.3a.7 .7 0 0 1 .6-.9 .7 .7 0 0 1 .7 .9M182.8 203.3h.1M182.9 215.4h-2.1M182.9 203.3l.2 .3M182.9 215.4h.1M183.1 203.7h.1M183.1 204.6a4.9 4.9 0 0 1 3.6 4.8 4.9 4.9 0 0 1-3.6 4.7M183.1 204.5a5 5 0 0 1 3.7 4.9 5 5 0 0 1-3.7 4.8M183.1 215h.1M183.1 215.1l-.2 .3"/>
<path d="M183.1 203.6v.1M183.1 215.1h.1M183.1 203.7a5.8 5.8 0 0 1 4.5 5.7 5.8 5.8 0 0 1-4.5 5.6M183.1 203.7l-.2 5.7 .2 5.6M183.1 215v.1M183.5 203.8v-2.1l2.1 .1 .1 1.5h1.5l.2 .5v2.5h-.7M186.7 212.4h.7v2.6l-.2 .4-1.3 .2-.3 1.4h-2.1v-2.1M186.8 206.3h.6M187.8 203.8v11.2M187.8 203.8a.8 .8 0 0 0-.8-.8h-1l-.1-1.4-.4-.2h-2.6v.4h-2.2v-.4h-2.6l-.4 .2-.1 1.4h-1a.8 .8 0 0 0-.8 .8v11.2a.8 .8 0 0 0 .8 .8l1 .1 .1 1.2 .4 .2h2.6v-.4h2.2v.4h2.6l.4-.2 .1-1.2 .3-.1a1.11 1.11 0 0 0 1.4-.5l.1-.3M297.3 207.6h87v53h-87zM297.3 212.6h87"/>
<path d="M297.3 216.6h87M309.3 207.6v53M328.3 207.6v53M359.8 207.6v53M297.3 220.6h87M297.3 224.6h87M297.3 228.6h87M297.3 232.6h87M297.3 236.6h87M297.3 240.6h87M297.3 244.6h87M297.3 248.6h87"/>
<path d="M297.3 252.6h87M297.3 256.6h87M0 293h140M0 285h140M0 289h60M20 281v16M40 281v16M248 281.1v15.9M248.1 293h171.9M271.5 293v4M312 281.2l.1 15.5M312 289l107.9 .1"/>
<path d="M348 281v15.9M384 281.2v15.6M420 285h-108"/>
<circle cx="63.5" cy="50.7" r="1.44"/>
<circle cx="70.5" cy="50.7" r="1.44"/>
<circle cx="77.6" cy="50.7" r="1.44"/>
<circle cx="84.7" cy="50.7" r="1.44"/>
<circle cx="179.5" cy="51.2" r="1.44"/>
<circle cx="186.6" cy="51.2" r="1.44"/>
<circle cx="63.5" cy="77.2" r="1.44"/>
<circle cx="70.5" cy="77.2" r="1.44"/>
<circle cx="77.6" cy="77.2" r="1.44"/>
<circle cx="84.7" cy="77.2" r="1.44"/>
<circle cx="179.5" cy="77.8" r="1.44"/>
<circle cx="186.6" cy="77.8" r="1.44"/>
<circle cx="111.9" cy="184.9" r="5.9"/>
<circle cx="111.9" cy="184.9" r="5.8"/>
<circle cx="134.9" cy="184.9" r="5.8"/>
<circle cx="134.9" cy="184.9" r="5.9"/>
<circle cx="157.2" cy="184.2" r="6"/>
<circle cx="157.2" cy="184.2" r="5.4"/>
<circle cx="82.2" cy="209" r="5.8"/>
<circle cx="102.2" cy="209.4" r="5"/>
<circle cx="102.2" cy="209.4" r="4.9"/>
<circle cx="102.2" cy="209.4" r="5.8"/>
<circle cx="147" cy="209.4" r="5"/>
<circle cx="147" cy="209.4" r="4.9"/>
<circle cx="147" cy="209.4" r="5.8"/>
<circle cx="164.2" cy="209.4" r="5"/>
<circle cx="164.2" cy="209.4" r="4.9"/>
<circle cx="164.2" cy="209.4" r="5.8"/>
<circle cx="181.8" cy="209.4" r="5.8"/>
</g>
<path d="M4 0v281M0 0v297h420M4 5h416M0 281h420M60 281v16M140 287.6h48M140 281v15.8M140.1 292.9h47.9M188 281v16" fill="none" stroke="#000" stroke-width=".35"/>
<g fill="#545454" stroke="#545454" stroke-width=".27">
<path d="M384.3 212.6h2v4h-2z"/>
<path d="M384.3 216.6h2v4h-2z"/>
<path d="M384.3 220.6h2v4h-2z"/>
<path d="M384.3 224.6h2v4h-2z"/>
<path d="M384.3 228.6h2v4h-2z"/>
<path d="M384.3 232.6h2v4h-2z"/>
<path d="M384.3 236.6h2v4h-2z"/>
<path d="M384.3 240.6h2v4h-2z"/>
<path d="M384.3 244.6h2v4h-2z"/>
<path d="M384.3 248.6h2v4h-2z"/>
<path d="M384.3 252.6h2v4h-2z"/>
<path d="M384.3 256.6h2v4h-2z"/>
<path d="M301.3 260.6h85v2h-85z"/>
</g>
<path d="M384.3 216.6h2M384.3 220.6h2M384.3 224.6h2M384.3 228.6h2M384.3 232.6h2M384.3 236.6h2M384.3 240.6h2M384.3 244.6h2M384.3 248.6h2M384.3 252.6h2M384.3 256.6h2M384.3 260.6v-48h2v50h-85v-2h85" fill="none" stroke="#545454" stroke-width=".27"/>
<path d="M52.8 43.8h149.2v44h-149.2z" fill="#ff0" stroke="#ff0" stroke-width=".27"/>
<path d="M52.8 43.8h149.2v44h-149.2z" fill="none" stroke="#ff0" stroke-width=".5"/>
<g fill="none" stroke="#000" stroke-width=".5">
<path d="M259.2 37.8h149.2M259.2 27h149.2v108.4h-149.2zM302.8 27v108.4M259.2 48.6h149.2M259.2 59.4h149.2M259.2 70.2h149.2M259.2 81h149.2M259.2 91.8h149.2M259.2 92.2h149.2M259.2 113.8h149.2M259.2 103h149.2M259.2 113.4h149.2"/>
<path d="M259.2 102.6h149.2M259.2 135.8h149.2v43.2h-149.2zM259.2 124.6h149.2M302.8 135.8v43.2M259.2 146.6h149.2M259.2 157.4h149.2M259.2 168.2h149.2"/>
</g>
<g fill="#00f" stroke="#00f" stroke-width=".27">
<path d="M34.8 20.6l1.2-.3v.6z"/>
<path d="M233.6 20.3l1.2 .3-1.2 .3z"/>
<path d="M20.8 25.4l.3 1.2h-.6z"/>
<path d="M20.5 264.2h.6l-.3 1.2z"/>
</g>
<g fill="none" stroke="#00f" stroke-width=".27">
<path d="M34.8 18.6v246.8M234.8 18.6v246.8h-216M18.8 25.4h216M20.8 25.4l.3 1.2h-.6zM20.8 26.4v238M34.8 20.6l1.2-.3v.6zM35.8 20.6h198M233.6 20.3l1.2 .3-1.2 .3zM59.9 48h28.3v34.1h-28.3zM100.7 47.8h17.8v35.6h-17.8zM136.1 50.6h17.8v35.6h-17.8zM176 48.2h14.2v34h-14.2z"/>
<path d="M95.2 105.8h76.8v55.2h-76.8zM106 179h11.8v11.8h-11.8zM129 179h11.8v11.8h-11.8zM151.2 175.8h12v16.8h-12zM76 201h12.2v15.9h-12.2zM96 201.4h12.2v15.9h-12.2zM118.8 201.4h16v16h-16zM140.8 201.4h12.2v15.9h-12.2zM158 201.4h12.2v15.9h-12.2zM175.6 201.4h12.2v15.9h-12.2zM20.5 264.2h.6l-.3 1.2z"/>
</g>
<g fill="#f00" stroke="#f00" stroke-width=".27">
<path d="M153.4 180.4a5.4 5.4 0 0 1 7.6 0l-3.8 3.8z"/>
<path d="M153.4 188l3.8-3.8 3.8 3.8a5.4 5.4 0 0 1-7.6 0z"/>
</g>
<g font-size="8.4" fill="#00f">
<text x="260.8" y="35.8">机柜尺寸：</text>
<text x="320" y="35.8">500*600*300</text>
<text x="260.4" y="46.6">机柜材质：</text>
<text x="320" y="46.6">铝（根据实际情况定）</text>
<text x="260.4" y="57.4">安装板尺寸：</text>
<text x="320" y="57.4">420*520*3</text>
<text x="260.4" y="68.2">固定方式：</text>
<text x="320" y="68.2">背部</text>
<text x="260.4" y="79">底部开孔</text>
<text x="260.4" y="89.8">防爆等级</text>
<text x="320" y="89.8">ExDIIBT4</text>
<text x="259.2" y="99.8">额定电压：</text>
<text x="324.8" y="101">380V</text>
<text x="259.2" y="110.6">额定电流：</text>
<text x="326" y="111.4">29A</text>
<text x="260.8" y="123">额定功率：</text>
<text x="322.8" y="123.8">15KW</text>
<text x="260.4" y="133.4">控制电压：</text>
<text x="326.8" y="133">24V</text>
<text x="260.4" y="144.6">断路器：</text>
<text x="320" y="144.6">吊装安装方式</text>
<text x="260.4" y="155.4">总电源：</text>
<text x="310" y="154.2">IC65N 4P D50A 施耐德</text>
<text x="260.4" y="166.2">PLC电源：</text>
<text x="310" y="165">IC65N 2P 10A 施耐德</text>
<text x="260" y="177">备注：</text>
</g>
<text font-size="6" fill="#00f" x="309.6" y="77.8">G1.5寸1个,G1寸2个，G3/4寸16个</text>
<g font-size="5.3" fill="#00f">
<text x="95.2" y="47.1">SE.GV2PM20C</text>
<text x="130.6" y="49.9">SE.GV2PM20C</text>
</g>
<text font-size="5.3" x="297.3" y="205.6">箱柜设备清单</text>
<g font-size="4.2" fill="#00f">
<text x="62.3" y="41.5">总电源开关</text>
<text x="99.9" y="41.5">总电源开关</text>
<text x="176.7" y="40.5">PLC电源</text>
<text x="135.1" y="42.3">总电源开关</text>
</g>
<g font-size="3.7" fill="#00f">
<text x="129.2" y="19.1">500 mm</text>
<text x="19.3" y="151" transform="rotate(-90 19.3 151)">600 mm</text>
</g>
<g font-size="3.7">
<text x="299.5" y="211.4">序号</text>
<text x="302.4" y="215.9">1</text>
<text x="309.4" y="211.4">设备标识符</text>
<text x="316" y="215.9">HMI</text>
<text x="336.5" y="215.9">KC01-70T</text>
<text x="340.6" y="211.4">型号</text>
<text x="369.5" y="211.4">规格</text>
<text x="302.4" y="219.9">2</text>
<text x="316" y="219.9">QF1</text>
<text x="333.7" y="219.9">SE.A9F19450</text>
<text x="365.7" y="219.9">4P D50A</text>
<text x="302.4" y="223.9">3</text>
<text x="302.4" y="227.9">4</text>
<text x="316" y="223.9">QF4</text>
<text x="316.9" y="227.9">P1</text>
<text x="332.8" y="227.9">AC/DC 24V 绿</text>
<text x="333.7" y="223.9">SE.A9F19210</text>
<text x="362.9" y="227.9">AC/DC24V绿</text>
<text x="365.7" y="223.9">2P D10A</text>
<text x="302.4" y="231.9">5</text>
<text x="316.9" y="231.9">P2</text>
<text x="332.8" y="231.9">AC/DC 24V 红</text>
<text x="362.9" y="231.9">AC/DC24V红</text>
<text x="302.4" y="235.9">6</text>
<text x="302.4" y="239.9">7</text>
<text x="316.9" y="235.9">P3</text>
<text x="316.9" y="239.9">S1</text>
<text x="333.7" y="239.9">平头按钮 黄</text>
<text x="335.6" y="235.9">XB2BVB4LC</text>
<text x="361.1" y="235.9">24V无灯 持续</text>
<text x="366.7" y="239.9">黄 1NO</text>
<text x="302.4" y="243.9">8</text>
<text x="316.9" y="243.9">F1</text>
<text x="340.3" y="243.9">急停</text>
<text x="364.8" y="243.9">红色φ40</text>
<text x="301.4" y="251.9">10</text>
<text x="302.4" y="247.9">9</text>
<text x="316.9" y="247.9">S2</text>
<text x="316.9" y="251.9">S3</text>
<text x="332.8" y="247.9">平头按钮 绿</text>
<text x="332.8" y="251.9">平头按钮 红</text>
<text x="366.7" y="247.9">绿 1NO</text>
<text x="366.7" y="251.9">红 1NC</text>
<text x="301.4" y="255.9">11</text>
<text x="316.9" y="255.9">S4</text>
<text x="336.5" y="255.9">旋转开关</text>
<text x="365.7" y="255.9">1NO+1NC</text>
<text x="301.4" y="259.9">12</text>
<text x="316.9" y="259.9">S5</text>
<text x="336.5" y="259.9">旋转开关</text>
<text x="365.7" y="259.9">1NO+1NC</text>
<text x="5.3" y="280">2</text>
<text x="412.6" y="280">4</text>
<text x="192.8" y="285">冉昆真空科技有限公司</text>
<text x="248.5" y="284.9">防爆柜三视图</text>
<text x="61" y="288.2">2023-34-12014-3项目-双液环机组</text>
</g>
<g font-size="3" fill="#00f">
<text x="106.6" y="41.4">-QF2</text>
<text x="142" y="44.2">-QF3</text>
<text x="104.8" y="173">运行指示灯</text>
<text x="128" y="173">停止指示灯</text>
<text x="150" y="173.4">故障蜂鸣器</text>
<text x="152.7" y="185.3">蜂</text>
<text x="158.7" y="185.3">鸣</text>
<text x="76.1" y="197.3">手动/自动</text>
<text x="96.5" y="197.3">复位按钮</text>
<text x="120.9" y="197.7">急停按钮</text>
<text x="158.5" y="197.7">停止按钮</text>
<text x="140.1" y="198.1">启动按钮</text>
<text x="175.3" y="198.1">本地/远程</text>
</g>
<g font-size="2.7">
<text x="27.3" y="3.6">0</text>
<text x="71.3" y="3.6">1</text>
<text x="111.3" y="3.6">2</text>
<text x="151.3" y="3.6">3</text>
<text x="191.3" y="3.6">4</text>
<text x="231.3" y="3.6">5</text>
<text x="271.3" y="3.5">6</text>
<text x="311.3" y="3.5">7</text>
<text x="351.3" y="3.5">8</text>
<text x="395.3" y="3.5">9</text>
<text x="2.8" y="280.5" transform="rotate(-90 2.8 280.5)">版权保护。严令禁止在未获得明确授权的情况下转发和复制本文档，利用及传播其内容。</text>
<text x="60.8" y="284">项目名称</text>
<text x="79.5" y="284">2023-34-12014-3</text>
<text x="140.6" y="286.5">2023-34-12014</text>
<text x="140.6" y="283.4">项目编号</text>
<text x="348.5" y="284">=</text>
<text x="384.7" y="284">&amp;EAA</text>
<text x="140.6" y="289.7">图号</text>
<text x="348.5" y="291.8">+</text>
<text x="384.8" y="291.8">页</text>
<text x="417.7" y="291.8">3</text>
<text x="1" y="296">修改</text>
<text x="21" y="296">日期</text>
<text x="41" y="296">姓名</text>
<text x="60.8" y="296">创建者</text>
<text x="79.4" y="296">虎存山</text>
<text x="140.6" y="295.8">批准人</text>
<text x="248.7" y="295.8">日期</text>
<text x="260.4" y="295.8">2024/2/4</text>
<text x="272.1" y="295.8">校对</text>
<text x="303.3" y="295.8">虎存山</text>
<text x="384.8" y="295.8">页数</text>
<text x="400.5" y="295.8">3</text>
<text x="404" y="295.8">从</text>
<text x="416.3" y="295.8">17</text>
</g>
<g font-size="2.7" fill="#00f">
<text x="130.9" y="129.9">-HMI</text>
<text x="128.2" y="133">KC01-70T</text>
<text x="128.2" y="136.1">KC01-70T</text>
<text x="132.3" y="139.2">13</text>
<text x="151.1" y="183.8">XB2BVB4LC</text>
<text x="155.2" y="180.7">-P3</text>
<text x="151.1" y="186.9">XB2BVB4LC</text>
<text x="155.9" y="190">23</text>
</g>
<g font-size="2.1" fill="#00f">
<text x="74.8" y="48" transform="rotate(-90 74.8 48)">=+-QF1</text>
<text x="105.9" y="49.9">13-18 A</text>
<text x="141.3" y="52.7">13-18 A</text>
<text x="183.8" y="48.2" transform="rotate(-90 183.8 48.2)">=+-QF4</text>
<text x="109.3" y="176.6">=+-P1</text>
<text x="132.3" y="176.6">=+-P2</text>
<text x="79.5" y="198.6">=+-S6</text>
<text x="99.5" y="199">=+-S1</text>
<text x="124.2" y="199">=+-F1</text>
<text x="144.3" y="199">=+-S2</text>
<text x="161.5" y="199">=+-S3</text>
<text x="179.1" y="199">=+-S6</text>
</g>
<g font-size="1.5" fill="#00f">
<text x="31.9" y="26.9">-U3</text>
<text x="72.6" y="48" transform="rotate(-90 72.6 48)">4P D50A</text>
<text x="181.6" y="48.2" transform="rotate(-90 181.6 48.2)">2P D10A</text>
<text x="108.2" y="178.4">AC/DC24V绿</text>
<text x="131.2" y="178.4">AC/DC24V红</text>
<text x="79.1" y="200.3">1NO+1NC</text>
<text x="99.8" y="200.7">黄 1NO</text>
<text x="123.8" y="200.8">红色φ40</text>
<text x="144.6" y="200.7">绿 1NO</text>
<text x="161.8" y="200.7">红 1NC</text>
<text x="178.7" y="200.7">1NO+1NC</text>
</g>
</svg>
